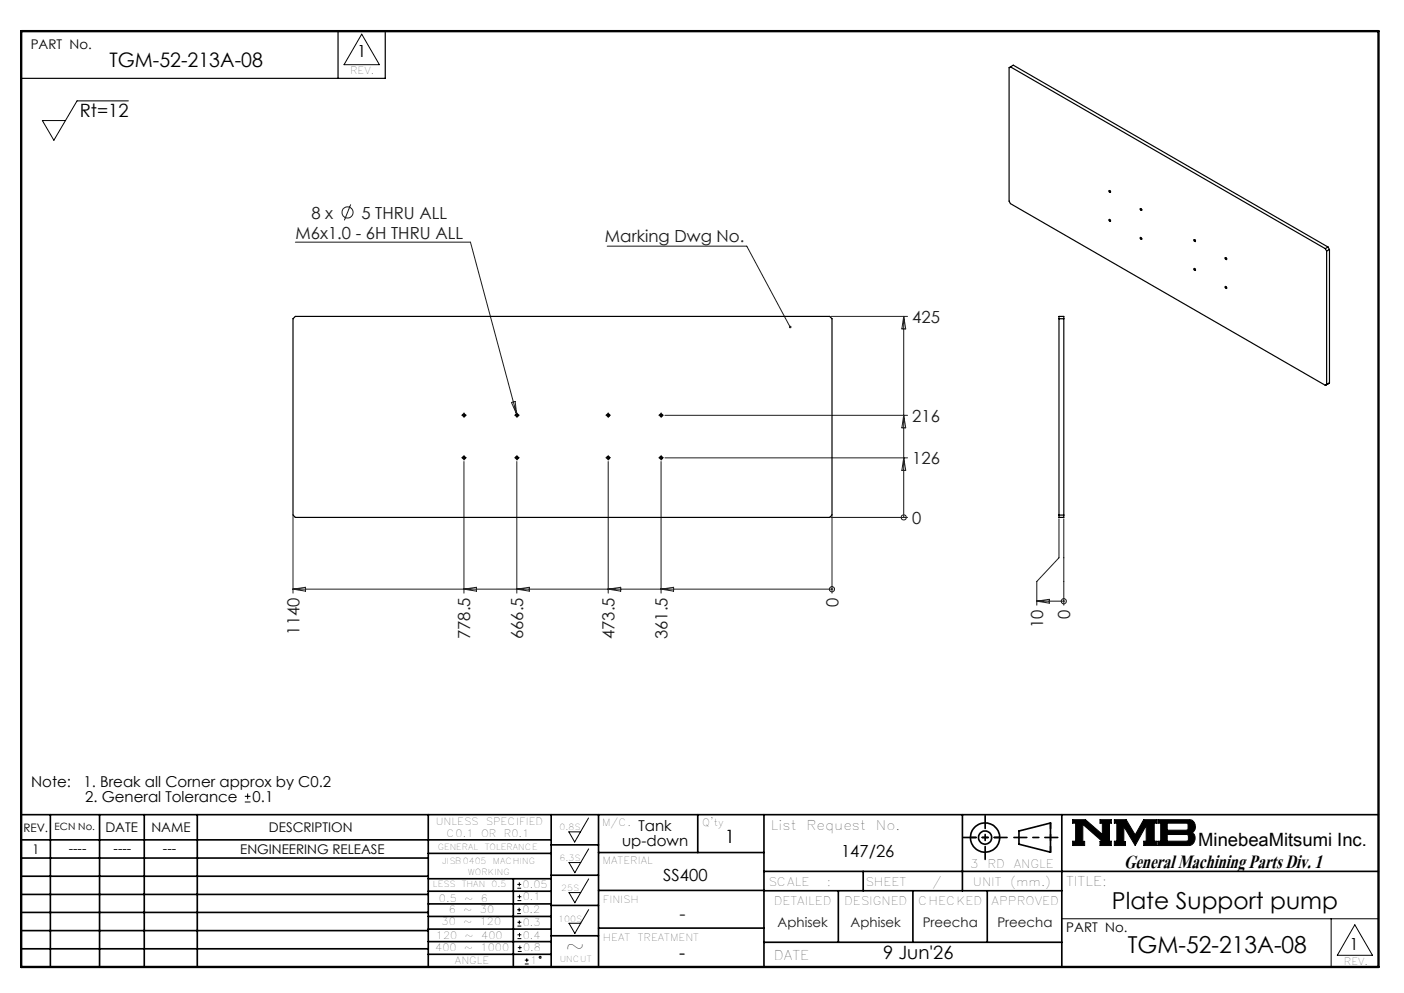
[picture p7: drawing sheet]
<svg xmlns="http://www.w3.org/2000/svg" width="297mm" height="210mm" viewBox="0 0 297 210" stroke-linecap="round" stroke-linejoin="round" font-family="sans-serif">
<g fill="none" stroke="#000" stroke-width=".21">
<path d="M76.5 7.2l3.8 6.5h-7.5zM27.2 21.3h-10.9l-4.9 8.4-2.4-4.2h4.9M234.6 40.3l.3 .1v.3l-.3-.1zM234.7 46.4l.2 .3v.1l-.3-.2zM241.2 50.3h.2l.1 .4-.2-.2zM241.2 44.1a.2 .2 0 0 1 .3 .1 .2 .2 0 0 1-.2 .3zM252.6 50.7h.1a.23 .23 0 0 1 .3 .2 .23 .23 0 0 1-.3 .2 .23 .23 0 0 1-.1-.3zM252.6 56.8h.1a.23 .23 0 0 1 .3 .2 .23 .23 0 0 1-.3 .2 .23 .23 0 0 1-.1-.3zM259.2 54.5h.1a.23 .23 0 0 1 .3 .2 .23 .23 0 0 1-.3 .2 .23 .23 0 0 1-.1-.3zM259.2 60.6h.1a.23 .23 0 0 1 .3 .2 .23 .23 0 0 1-.3 .2 .23 .23 0 0 1-.1-.3zM97.9 87.9a.29 .29 0 0 1 .2-.4 .29 .29 0 0 1 .3 .4 .29 .29 0 0 1-.3 .2M97.9 96.9a.29 .29 0 0 1 .2-.4 .29 .29 0 0 1 .3 .4 .29 .29 0 0 1-.3 .2"/>
<path d="M109 96.9a.29 .29 0 0 1 .3-.4 .29 .29 0 0 1 .3 .4 .29 .29 0 0 1-.3 .2M109 87.9a.29 .29 0 0 1 .3-.4 .29 .29 0 0 1 .3 .4 .29 .29 0 0 1-.3 .2M128.3 87.9a.31 .31 0 0 1 .3-.4 .31 .31 0 0 1 .3 .3 .31 .31 0 0 1-.3 .3M128.3 96.9a.31 .31 0 0 1 .3-.4 .31 .31 0 0 1 .3 .3 .31 .31 0 0 1-.3 .3M139.6 96.9a.29 .29 0 0 1 .2-.4 .29 .29 0 0 1 .3 .4 .29 .29 0 0 1-.3 .2M139.6 87.9a.29 .29 0 0 1 .2-.4 .29 .29 0 0 1 .3 .4 .29 .29 0 0 1-.3 .2M51.8 169.6h1.2M51.8 168.4h1.2M52.4 167.8v1.2M120.3 175.9h2.5l-1.2 2.2zM124.5 173l-1.7 2.9M124.5 179.5l-1.7 2.9"/>
<path d="M226.9 173.3h2.7l3.6 3.2v-2.4h-.5v-.8h2.4v.8h-.4v3.8h.4v.9h-2.4v-.9h.5l-4.1-3.6v3.6h.3v.9h-2.5v-.9h.6v-3.8h-.6zM235.7 173.3h2.5l1.9 3.3 1.8-3.3h2.8v.8h-.5v3.8h.5v.9h-2.8v-.9h.6v-3.3l-2.4 4.2-2.4-4v3.2h.4v.8h-2.4v-.9h.6v-3.8h-.6zM244.9 173.3h6.6a1.47 1.47 0 0 1 1.3 1.2 1.47 1.47 0 0 1-.7 1.6 1.48 1.48 0 0 1 .7 1.6 1.48 1.48 0 0 1-1.4 1.1h-6.5v-.9h.6v-3.8h-.6zM246.9 174.1h4.1l.3 .2v1l-.3 .3h-4.1zM246.9 176.5h4.2l.3 .3v.8l-.4 .3h-4.1zM109.4 193.2h.8M109.4 192.4h.8M109.4 187.8h.8M109.4 187h.8M109.5 198.5h.8M109.5 197.7h.8M109.5 195.9h.8"/>
<path d="M109.5 195h.8M109.5 190.5h.8M109.5 189.6h.8M109.8 192v.8M109.9 194.7v.8M109.9 186.6v.8M109.9 189.2v.8M109.9 197.3v.8M110 200v.8M120.4 182.4h2.4l-1.2 2.2zM120.4 188.8h2.4l-1.2 2.1zM120.4 195.3h2.4l-1.2 2.1z"/>
<path d="M124.5 185.9l-1.7 2.9M124.5 192.4l-1.7 2.9M224.6 194.3h67M281.6 194.3v10.2M286.6 195.6l3.7 6.4h-7.4zM109.5 201.2h.8M109.5 200.4h.8M111 203.9h.8M111 203.1h.8M111.4 202.7v.8"/>
<circle cx="114.3" cy="202.5" r=".2"/>
</g>
<g fill="none" stroke="#000" stroke-width=".35">
<path d="M4.5 172.3h287.1M4.5 177.6h112.1M10.7 172.3v32.2M21.1 172.3v32.2M30.5 172.3v32.2M41.7 172.3v32.2M90.6 172.3v32.2M116.6 172.3v32.2M116.6 178.7h10M126.6 172.3v32.2M147.6 172.3v8M161.6 172.3v32.2"/>
<path d="M203.6 172.3v16.1M215.5 175.7l6.7-1.6v6.1l-6.7-1.7zM224.6 172.3v32.2M4.5 185.3h86.1M4.5 181.5h86.1M4.5 189.2h86.1M4.5 193h86.1M4.5 196.8h86.1M90.6 199.1h26M90.6 193.8h26M90.6 188.5h26M90.6 191.2h26"/>
<path d="M90.6 180.5h26M90.6 185.8h26M90.6 196.5h26M108.6 185.8v18.5M116.6 185.1h10M116.6 191.5h10M116.6 197.9h10M126.6 196.3h35M126.6 188.3h35M126.6 180.3h35M161.6 184.3h130M161.6 199.3h63"/>
<path d="M161.6 188.4h63M177.3 188.4v10.9M182.6 184.3v4.1M193.1 188.4v10.9M208.8 188.4v10.9M4.5 200.7h86.1M90.6 201.8h26"/>
<circle cx="208.4" cy="177.1" r="3.1"/>
<circle cx="208.4" cy="177.1" r="1.4"/>
</g>
<path d="M4.5 6.6h287.1" fill="none" stroke="#000" stroke-width=".21" stroke-dasharray="6.3 1.3 1.3 1.3" stroke-dashoffset="1.9"/>
<path d="M71.5 6.6v10M81.5 6.6v10h-77" fill="none" stroke="#000" stroke-width=".25"/>
<path d="M205.3 177.1h6.2M222.2 174v6.2" fill="none" stroke="#000" stroke-width=".35" stroke-dasharray="15.2 1.3 1.3 1.3" stroke-dashoffset="14.1"/>
<path d="M203.8 177.1h9.2M208.4 172.5v9.2M214.5 177.1h9.3" fill="none" stroke="#000" stroke-width=".35" stroke-dasharray="15.2 1.3 1.3 1.3" stroke-dashoffset="12.5"/>
<path d="M4.5 6.6h287.1v197.9h-287.1z" fill="none" stroke="#000" stroke-width=".5"/>
<path d="M226.9 173.3v.8h.6v3.8h-.6v.9h2.5v-.9h-.3v-3.6l4.1 3.6h-.5v.9h2.4v-.9h-.4v-3.8h.4v-.8h-2.4v.8h.5v2.4l-3.6-3.2zM235.7 173.3v.8h.6v3.8h-.6v.9h2.4v-.8h-.4v-3.2l2.4 4 2.4-4.2v3.3h-.6v.9h2.8v-.9h-.5v-3.8h.5v-.8h-2.8l-1.8 3.3-1.9-3.3zM246.9 176.5h4.2l.3 .2v1l-.3 .2h-4.2zM244.9 173.3v.8h.6v3.8h-.6v.9h6.9l.7-.5 .3-.9-.1-.7-.6-.6a1.48 1.48 0 0 0 .7-1.6 1.48 1.48 0 0 0-1.3-1.2zM246.9 174.1h4.1l.3 .2v1.1l-.2 .2h-4.2z" fill-rule="evenodd" fill="#000"/>
<g fill="none" stroke="#191924" stroke-width=".21">
<path d="M62.5 51.2h37l9.8 36.4M74.2 43.2l-1.4 3.4M128.4 52.1h29.6l9.1 17.1M175.8 66.9h16.2M191.2 66.9v42.5M191.2 66.9l.4 2.7h-.8zM97.9 96.8h.5M97.9 87.8h.5M98.1 97.6v27.8M98.1 87.6v.5M98.1 96.6v.5M108.2 85.1l.8-.2 .3 2.7z"/>
<path d="M109.1 96.8h.5M109.1 87.8h.5M109.3 87.6l.1 .5M109.3 97.6v27.8M109.3 87.6v.5M109.3 96.6v.5M128.4 96.8h.5M128.4 87.8h.5M128.7 97.6v27.8M128.7 87.6v.5M128.7 96.6v.5M139.6 96.8h.5"/>
<path d="M139.6 87.8h.5M139.8 97.6v27.8M139.8 87.6v.5M139.8 96.6v.5M140.7 96.8h51.3M140.7 87.8h51.3M191.2 96.8l.4 2.7h-.8zM191.2 87.8l.4 2.7h-.8zM62 109.2v16.2M175.8 109.4h16.2M176 109.2v16.2M191.2 109.4h.1"/>
<path d="M224 109.7v8.3l-4.7 5v5M225 109.7v18.3M62 124.6h114M62 124.6l2.6-.4v.8zM98.1 124.6l2.7-.4v.8zM109.3 124.6l2.7-.4v.8zM128.7 124.6l2.6-.4v.8zM139.8 124.6l2.7-.4v.8zM176 124.6h.1M219.3 127.1h5.7M219.3 127.1l2.7-.4v.9zM225 127.1h.1"/>
<circle cx="73.5" cy="44.9" r="1.18"/>
<circle cx="191.2" cy="109.4" r=".55"/>
<circle cx="176" cy="124.6" r=".54"/>
<circle cx="225" cy="127.1" r=".54"/>
</g>
<g fill="none" stroke="#191924" stroke-width=".21" stroke-dasharray="15.2 1.3 1.3 1.3">
<path d="M97.9 87.8h-.2M97.9 96.8h-.2M98.2 87.6v-.3M98.2 88.1v.2M98.2 96.6v-.3M98.2 97.1v.2M98.4 87.8h.3M98.4 96.8h.3M109.1 96.8h-.2M109.1 87.8h-.2M109.4 96.6v-.3M109.4 97.1v.2"/>
<path d="M109.4 87.6v-.3M109.4 88.1v.2M109.6 96.8h.3M109.6 87.8h.3M128.4 87.8h-.2M128.4 96.8h-.2M128.7 87.6v-.3M128.7 88.1v.2M128.7 96.6v-.3M128.7 97.1v.2M128.9 87.8h.3M128.9 96.8h.3"/>
<path d="M139.6 96.8h-.2M139.6 87.8h-.2M139.9 96.6v-.3M139.9 97.1v.2M139.9 87.6v-.3M139.9 88.1v.2M140.1 96.8h.3M140.1 87.8h.3"/>
</g>
<path d="M166.9 69l.3-.1a.26 .26 0 0 1 .2 .2 .26 .26 0 0 1-.1 .3l-.2-.2 .1 .2-.3-.1z" fill="#191924"/>
<g fill="none" stroke="#000" stroke-width=".25">
<path d="M213.7 14.1l-.2 .2v28.2l.2 .6 66.7 38.4M213.7 14.1l66.7 38.5M213.7 14.1l.6-.3 66.6 38.4M234.7 46.4l.2 .2v.2l-.2-.1zM241.3 50.2l.2 .2v.2l-.2-.1zM252.6 56.9h.2v.3zM280.4 52.6l.2 .5M280.6 53.1v28.2M280.9 52.2l-.5 .4M280.9 52.2l.3 .6M281.2 52.8l-.6 .3M281.2 52.8v28.2"/>
<path d="M62.5 66.9h113l.5 .5v41.5l-.5 .5h-113l-.5-.5v-41.5zM224 66.9h1v42.5h-1zM224 67.4h1M259.2 60.6l.2 .1v.3l-.2-.2zM280.6 81.3l-.2 .2M281.2 81l-.6 .3M281.2 81l-.8 .5M224 108.9h1"/>
<circle cx="234.8" cy="40.5" r=".16"/>
<circle cx="241.4" cy="44.3" r=".16"/>
<circle cx="252.7" cy="50.8" r=".16"/>
<circle cx="259.3" cy="54.6" r=".16"/>
<circle cx="98.1" cy="96.8" r=".25"/>
<circle cx="98.1" cy="87.8" r=".25"/>
<circle cx="109.3" cy="96.8" r=".26"/>
<circle cx="109.3" cy="87.8" r=".26"/>
<circle cx="128.6" cy="87.8" r=".26"/>
<circle cx="128.6" cy="96.8" r=".26"/>
<circle cx="139.8" cy="96.8" r=".25"/>
<circle cx="139.8" cy="87.8" r=".25"/>
</g>
<text font-size="6.2" x="237.8" y="183.6">General Machining Parts Div. 1</text>
<g font-size="4.9">
<text x="235.2" y="192.2">Plate Support pump</text>
<text x="119.6" y="201.8">~</text>
<text x="238.6" y="201.5">TGM-52-213A-08</text>
</g>
<text font-size="4.2" x="23.1" y="14.3">TGM-52-213A-08</text>
<g font-size="3.9">
<text x="16.9" y="24.6">Rt=12</text>
<text x="153.3" y="178.4">1</text>
<text x="253.5" y="178.9">MinebeaMitsumi Inc.</text>
<text x="143.7" y="202.9">-</text>
<text x="186.8" y="202.9">9 Jun'26</text>
</g>
<text font-size="3.9" fill="#191924" x="143.7" y="194.6">-</text>
<g font-size="3.5">
<text x="75.6" y="12.1">1</text>
<text x="177.9" y="181.1">147/26</text>
<text x="140.3" y="186.3">SS400</text>
<text x="285.5" y="200.9">1</text>
</g>
<g font-size="3.5" fill="#191924">
<text x="65.9" y="46.2">8 x</text>
<text x="76.5" y="46.2">5 THRU ALL</text>
<text x="62.5" y="50.4">M6x1.0 - 6H THRU ALL</text>
<text x="128" y="51.2">Marking Dwg No.</text>
<text x="193" y="68.2">425</text>
<text x="193" y="89.1">216</text>
<text x="193" y="98.1">126</text>
<text x="193" y="110.7">0</text>
<text x="177.3" y="128.3" transform="rotate(-90 177.3 128.3)">0</text>
<text x="226.4" y="130.9" transform="rotate(-90 226.4 130.9)">0</text>
<text x="63.3" y="134.2" transform="rotate(-90 63.3 134.2)">1140</text>
<text x="99.5" y="135.2" transform="rotate(-90 99.5 135.2)">778.5</text>
<text x="110.7" y="135.2" transform="rotate(-90 110.7 135.2)">666.5</text>
<text x="130" y="135.2" transform="rotate(-90 130 135.2)">473.5</text>
<text x="141.2" y="135.2" transform="rotate(-90 141.2 135.2)">361.5</text>
<text x="220.7" y="132.8" transform="rotate(-90 220.7 132.8)">10</text>
</g>
<g font-size="3.2">
<text x="6.6" y="166.4">Note:</text>
<text x="17.7" y="166.4">1. Break all Corner approx by C0.2</text>
<text x="18" y="169.6">2. General Tolerance</text>
<text x="53.4" y="169.6">0.1</text>
<text x="131.6" y="178.9">up-down</text>
<text x="135.1" y="175.8">Tank</text>
</g>
<g font-size="2.8">
<text x="6.5" y="10.4">PART No.</text>
<text x="22.3" y="175.9">DATE</text>
<text x="32" y="175.9">NAME</text>
<text x="56.9" y="175.9">DESCRIPTION</text>
<text x="163.1" y="175.4">List</text>
<text x="170.6" y="175.4">Request</text>
<text x="185.3" y="175.4">No.</text>
<text x="6.8" y="180.6">1</text>
<text x="14.5" y="180.3">----</text>
<text x="24" y="180.3">----</text>
<text x="34.5" y="180.3">---</text>
<text x="50.8" y="180.7">ENGINEERING RELEASE</text>
<text x="225.5" y="187.3">TITLE:</text>
<text x="225.6" y="197.2">PART No.</text>
<text x="163.7" y="203">DATE</text>
</g>
<g font-size="2.8" fill="#191924">
<text x="164.5" y="196.1">Aphisek</text>
<text x="179.9" y="196.1">Aphisek</text>
<text x="195.2" y="196.1">Preecha</text>
<text x="211" y="196.1">Preecha</text>
</g>
<g font-size="2.5">
<text x="4.9" y="175.9">REV.</text>
<text x="205.2" y="183.6">3</text>
<text x="208.9" y="183.6">RD</text>
<text x="214.4" y="183.6">ANGLE</text>
<text x="162.5" y="187.3">SCALE</text>
<text x="163.7" y="191.5">DETAILED</text>
<text x="174.9" y="187.3">:</text>
<text x="178.6" y="191.5">DESIGNED</text>
<text x="183.1" y="187.3">SHEET</text>
<text x="194.2" y="191.5">CHECKED</text>
<text x="197.2" y="187.3">/</text>
<text x="205.8" y="187.3">UNIT</text>
<text x="209.8" y="191.5">APPROVED</text>
<text x="213.7" y="187.3">(mm.)</text>
</g>
<g font-size="2.1">
<text x="74.1" y="15.7">REV.</text>
<text x="11.6" y="175.6">ECN No.</text>
<text x="92.2" y="174.5">UNLESS</text>
<text x="94.5" y="177.1">C0.1</text>
<text x="101.8" y="177.1">OR</text>
<text x="102.8" y="174.5">SPECIFIED</text>
<text x="106.6" y="177.1">R0.1</text>
<text x="127.3" y="174.7">M/C.</text>
<text x="148.6" y="174.8">Q'ty</text>
<text x="127.5" y="182.8">MATERIAL</text>
<text x="92.8" y="190.8">0.5</text>
<text x="98.2" y="190.8">~</text>
<text x="101.7" y="190.8">6</text>
<text x="110.6" y="187.8">0.05</text>
<text x="110.6" y="190.4">0.1</text>
<text x="127.6" y="190.9">FINISH</text>
<text x="93.4" y="195.7">30</text>
<text x="94.9" y="193">6</text>
<text x="98" y="195.7">~</text>
<text x="98" y="193">~</text>
<text x="101.5" y="195.7">120</text>
<text x="101.5" y="193">30</text>
<text x="110.5" y="193.2">0.2</text>
<text x="110.6" y="195.9">0.3</text>
<text x="92.1" y="201.1">400</text>
<text x="92.2" y="198.6">120</text>
<text x="96.2" y="203.9">ANGLE</text>
<text x="98.2" y="201.1">~</text>
<text x="98.3" y="198.6">~</text>
<text x="101.7" y="201.1">1000</text>
<text x="101.8" y="198.6">400</text>
<text x="110.6" y="198.5">0.4</text>
<text x="110.7" y="201.2">0.8</text>
<text x="112.1" y="203.9">1</text>
<text x="127.6" y="199">HEAT</text>
<text x="134.9" y="199">TREATMENT</text>
<text x="284.3" y="204.1">REV.</text>
</g>
<g font-size="1.8">
<text x="92.6" y="179.7">GENERAL</text>
<text x="102.5" y="179.7">TOLERANCE</text>
<text x="118.4" y="175.6">0.8S</text>
<text x="93.5" y="182.6">JISB0405</text>
<text x="99" y="185">WORKING</text>
<text x="104.3" y="182.6">MACHING</text>
<text x="118.4" y="182.1">6.3S</text>
<text x="91.6" y="187.6">LESS</text>
<text x="97.7" y="187.6">THAN</text>
<text x="104" y="187.6">0.5</text>
<text x="118.7" y="188.4">25S</text>
<text x="118.1" y="194.9">100S</text>
<text x="118.4" y="203.4">UNCUT</text>
</g>
</svg>
